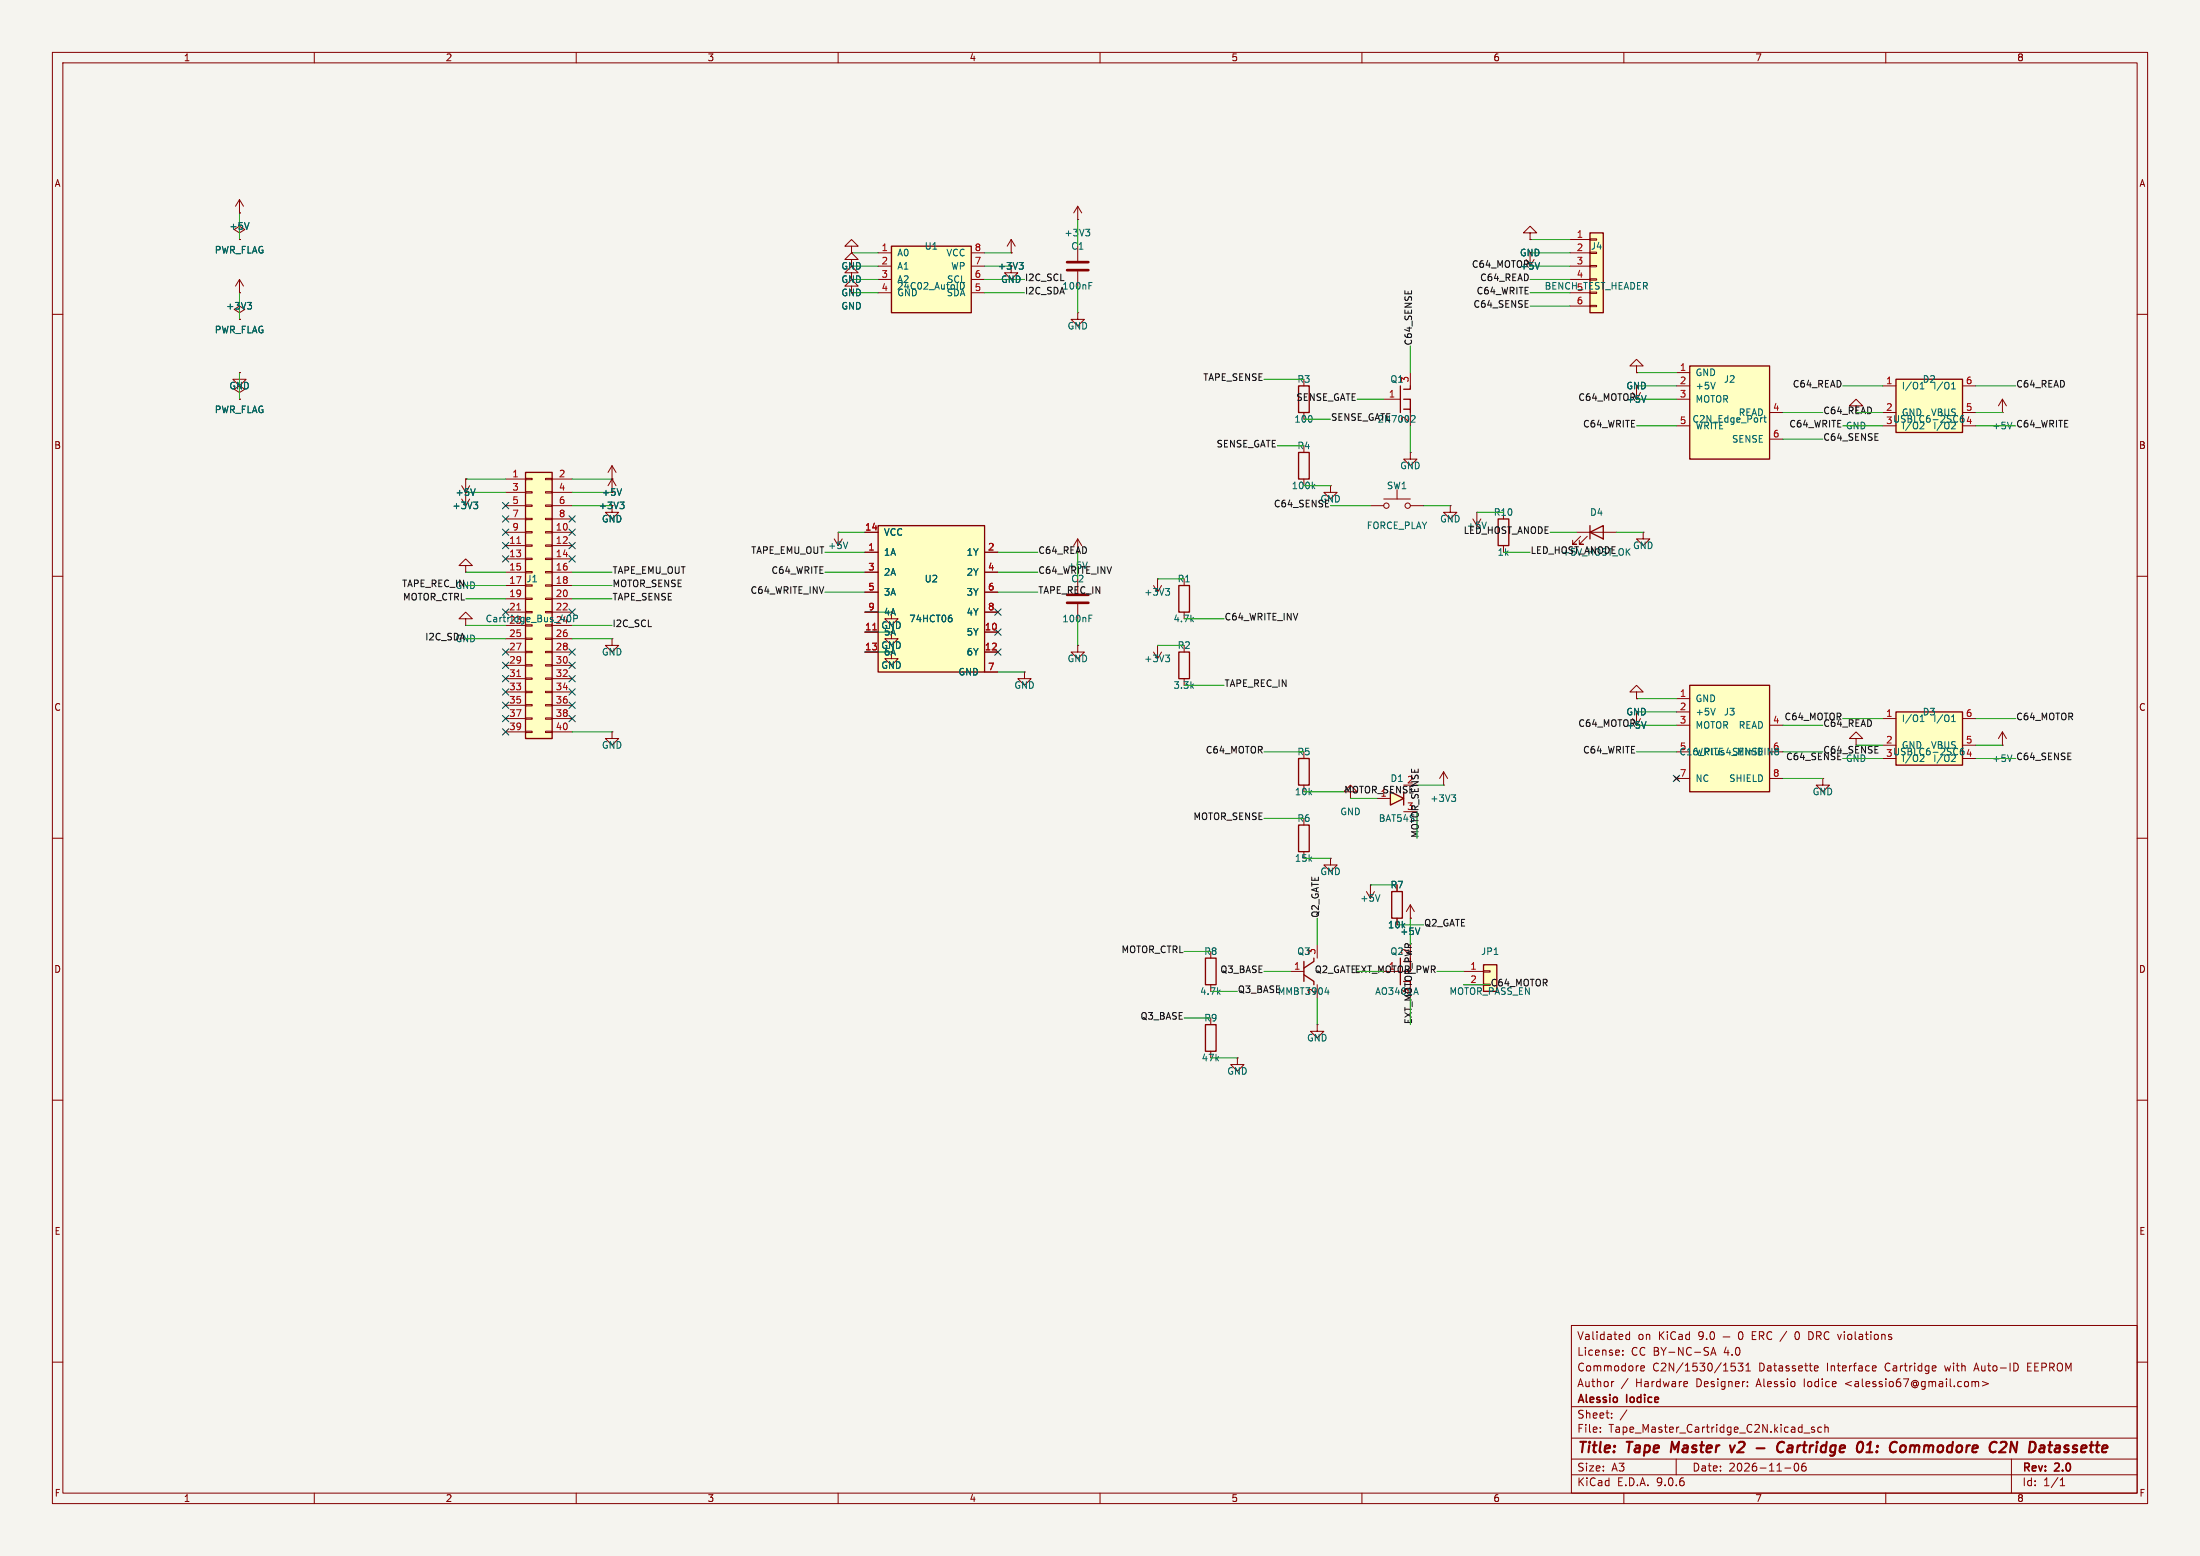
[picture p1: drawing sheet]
<svg xmlns="http://www.w3.org/2000/svg" width="420mm" height="297mm" viewBox="0 0 420 297" stroke-linecap="round" stroke-linejoin="round" font-family="sans-serif">
<path d="M0 0h420v297h-420z" fill="#f5f4ef" stroke="#f5f4ef" stroke-width=".19"/>
<g fill="none" stroke="#840000" stroke-width=".19">
<path d="M10 10h400v277h-400zM12 12h396v273h-396zM60 10v2M110 10v2M160 10v2M210 10v2M260 10v2M310 10v2M360 10v2M10 60h2M248.9 78.7v1.3M408 60h2"/>
<path d="M88.1 95.3l.8 1.2M88.1 92.7l.8 1.3 .8-1.3M88.9 91.4h.1M88.9 91.4v5.1M89.7 95.3l-.8 1.2M276.9 96.5v1.3h1.2l-1.2 1.3-1.3-1.3h1.3M276.9 96.5h.1M281.2 99.1l.7 1.2M281.9 97.8h.1M281.9 97.8v2.5M282.7 99.1l-.8 1.2M10 110h2"/>
<path d="M159.3 102.9l.7 1.2M160 101.6h.1M160 101.6v2.5M160.8 102.9l-.8 1.2M205.7 102.9l-.7 1.2M205.7 102.9l.8 1.2M205.7 102.9v2.5M287 104.1v1.3M408 110h2M195.6 128.3v1.2h1.2l-1.2 1.3-1.3-1.3h1.3M195.6 128.3h.1M220.2 124.5l.8 1.2"/>
<path d="M221 123.2h.1M221 123.2v2.5M221.7 124.5l-.7 1.2M10 160h2M408 160h2M231.1 188v1.2M264.2 185.4h3.1M10 210h2M236.2 201.9v1.3h1.3l-1.3 1.3-1.3-1.3h1.3M236.2 201.9h.1M408 210h2M300 253h108v32h-108z"/>
<path d="M309.8 258.5v.2M309.8 257.8v.1M311.1 254.2v1.5M311.1 254.8l-.4-.1-.3 .3 .1 .6h.6M326.6 258.7l.5-1.5 .5 1.5M326.7 258.3h.7M328.9 255.2h1.3M332 254.3l.2-.1a.8 .8 0 0 1 .6 .7 .8 .8 0 0 1-.6 .8l-.2-.2-.1-.4zM343 254.2a.94 .94 0 0 0 0 1.5M345.3 254.2l.6 .1M345.9 255.6l-.6 .1M10 260h2"/>
<path d="M300 278.5h108M300 274.5h108M300 268.5h108M305.5 273.2v.2M305.5 272.5v.1M307.7 270.5v.2M307.7 269.8v.1M308.1 263.7l-.3 .1M310.6 269.1l-1.3 1.9M310.8 263.1l-1.3 1.9M313.2 261.2l.7-.2v-.2l-.5-.1-.2 .2 .1 .7h.6M320 278.5v3"/>
<path d="M321.9 263.7l.3 .3-.8 .2M322.1 264.6l-.2 .1M331.2 260.2h-.7l-.1 .7 .3-.1h.5l.1 .2-.1 .5-.2 .2-.6-.2M331.8 260.2h.9l-.5 .6 .5 .1v.6l-.3 .2-.6-.2M333.3 261.7h.9M333.3 260.6l.4-.4v1.5M333.6 264.5v.2M333.6 263.8v.1M342.7 279.4a.81 .81 0 0 0 .3 1.4l.2-.2 .2-.4-.2-.8M344.2 279.4a1.17 1.17 0 0 0-.1 1.3h.6l.1-.6-.3-.2h-.4l-.2 .2M344.4 273.5h1.1M346.4 272.5l-.4-.1-.2 .2 .1 .2 .5 .2v.3h-.6"/>
<path d="M346.4 261.5l.2 .2 .4-.1M346.4 260.9l.2-.2h.3l.2 .2v.1l-.7 .2M347.7 272.5l-.4-.1-.3 .3 .2 .6h.5M348.4 272.5l.2-.1 .3 .1 .1 .9M348.4 271.9v1.5M357.7 260.7l.4 .1 .1 .2-.8 .2M358.1 261.6l-.4 .1M369.1 260.7l.4 .1 .1 .2-.7 .2M369.5 261.6l-.4 .1M376.4 263.8l.5-.1 .2 .2M376.4 263.7v1M377.1 263.9l.2-.2 .4 .1v.9"/>
<path d="M377.1 263.9v.8M378.4 263.7l1.2 .4-1.2 .4M384 278.5v6.5M385.2 260.4l.1 .4-.1 .7M387.1 260.9h.5M387.8 260.2h-.7v1.5h.7M408 260h2M60 285v2M110 285v2M160 285v2M210 285v2M260 285v2"/>
<path d="M300 281.5h108M310 285v2M340.7 280.2h1.2M360 285v2M393.3 283.6h.9M393.3 282.5l.4-.4v1.5"/>
</g>
<g fill="none" stroke="#840000" stroke-width=".4">
<path d="M319.2 275.2l-.2 2M330.3 275.9l.3 1.3 .6-1.3M335.3 276.4h1.6M340.6 275.4a.88 .88 0 0 0-1 0 .88 .88 0 0 0-.3 .9 .69 .69 0 0 0 .3 .8 .69 .69 0 0 0 .8-.1M342 275.9l-.6 .1M342 276.4h-.5a.4 .4 0 0 0-.3 .4 .4 .4 0 0 0 .2 .4h.5M356.3 277.2h1.1M356.5 275.8l.6-.6-.2 2M363.5 275.9l.3 .4v.5l-.3 .3M364.7 275.9l-.1 1.3M365 275.9l-.3 .2M383.7 277.2l.3-2 .9 2"/>
<path d="M392.2 276.9l.3 .3 .7-.1M392.4 276h.8M393 276.4h-.4l-.3 .3"/>
</g>
<path d="M247.9 73.7h2v5h-2zM286 99.1h2v5h-2zM230.1 182.9h2.1v5.1h-2.1zM267.3 182.9v5.1" fill="none" stroke="#840000" stroke-width=".25"/>
<path d="M90.4 95.8h.8l-.4 .5M90.7 93.3l-.4 1.3M91 96.3l.2 .3v.3l-.2 .2M283.8 99.6l-.5 1.3M161.8 103.4l-.4 1.3M207.6 107.3l-.5 1.2M222.5 125h.8l-.4 .5M223 125.5l.3 .3v.3l-.3 .2M270.3 188.5l.5 1.3" fill="none" stroke="#006464" stroke-width=".19"/>
<path d="M361.9 135.9h12.7v10.2h-12.7z" fill="#ffffc2"/>
<path d="M267.3 73.7v5M268 76.2h1.2v1.9M268 78.1h1.2v.6M269.2 73.7v.6h-1.2M247.9 86.4h2v5h-2zM225 124.5h2.1v5h-2.1zM361.9 135.9h12.7v10.2h-12.7z" fill="none" stroke="#840000" stroke-width=".25"/>
<g fill="none" stroke="#840000" stroke-width=".19">
<path d="M264.2 76.2h3.1M269.2 71.1v2.6M269.2 78.7v2.6M116.8 96.5v1.3h1.3l-1.3 1.3-1.2-1.3h1.2M116.8 91.4h.1M116.8 91.4l-.7 1.3M116.8 91.4l.8 1.3M116.8 88.9v5.1M116.8 88.9l-.7 1.3M116.8 88.9l.8 1.3M248.9 91.4v1.3M254 92.7v1.3h1.3l-1.3 1.3-1.3-1.3h1.3"/>
<path d="M254 92.7h.1M261.6 96.5h2.6M264.2 95.3h5M266.7 93.5v1.8M269.2 86.4v1.2h1.3l-1.3 1.3-1.2-1.3h1.2M269.2 86.4h.1M269.2 96.5h2.6M116.8 139.7v1.3h1.3l-1.3 1.2-1.2-1.2h1.2M116.8 139.7h.1M116.8 121.9v1.3h1.3l-1.3 1.3-1.2-1.3h1.2M116.8 121.9h.1M226.1 129.5v1.3"/>
<path d="M359.4 137.2h2.5M374.6 137.2h2.6M359.4 142.2h2.5M359.4 144.8h2.5M374.6 142.2h2.6M374.6 144.8h2.6M269.2 175.3h.1M269.2 172.7l-.7 1.3M269.2 172.7l.8 1.3M269.2 172.7v2.6"/>
<circle cx="264.7" cy="96.5" r=".51"/>
<circle cx="268.7" cy="96.5" r=".51"/>
</g>
<g fill="none" stroke="#006464" stroke-width=".19">
<path d="M269.6 79.3l.4 .1 .1 .3-.7 .9h.7M118.4 95.8h.7l-.4 .5M118.7 93.3l-.5 1.3M118.9 96.3l.2 .3v.3l-.2 .2M250.6 92.8l.4 .5M251 92.4l-.5 .5M366.6 137.7h.7M366.9 136.5v1.2M372.6 137.7h.7M372.6 136.8l.3-.3v1.2M367.2 144.6l-.7 .8h.8M373.2 144.6l-.7 .8h.8"/>
<path d="M374.7 143.3l-.4 .1-.1 .1M374.8 142.8l-.3 .1a.86 .86 0 0 0 0 1.2h.2M271.1 177.1l-.5 1.3"/>
</g>
<path d="M283.2 184.2h2.5v5h-2.5z" fill="#ffffc2"/>
<path d="M265.7 170.2h2v5.1h-2zM283.2 184.2h2.5v5h-2.5z" fill="none" stroke="#840000" stroke-width=".25"/>
<path d="M312.4 135.9v2.5l.8-1.2M275.6 149.9h.1M275.6 147.3l-.8 1.3M275.6 147.3l.8 1.3M275.6 147.3v2.6M266.7 175.3v1.2M279.4 185.4h3.8M279.4 188h3.8M283.2 185.3h1.3v.2h-1.3zM283.2 187.8h1.3v.3h-1.3z" fill="none" stroke="#840000" stroke-width=".19"/>
<path d="M314.2 137.7l-.4 1.3M277.1 151.7h.8l-.4 .5M277.6 152.2l.3 .2v.3l-.3 .3" fill="none" stroke="#006464" stroke-width=".19"/>
<path d="M100.3 90.2h5.1v50.8h-5.1z" fill="#ffffc2"/>
<path d="M100.3 90.2h5.1v50.8h-5.1z" fill="none" stroke="#840000" stroke-width=".25"/>
<g fill="none" stroke="#840000" stroke-width=".19">
<path d="M45.7 38.1l-.7 1.3M45.7 38.1l.8 1.3M45.7 38.1v2.5M45.7 40.6h.1M45.7 71.1v1.3h1.3l-1.3 1.3-1.3-1.3h1.3M45.7 71.1h.1M96.5 91.4h3.8M96.5 94h3.8M96.5 96.5h3.8M96.5 99.1h3.8M100.3 91.3h1.3v.3h-1.3zM100.3 93.9h1.3v.2h-1.3z"/>
<path d="M100.3 96.4h1.3v.2h-1.3zM100.3 98.9h1.3v.3h-1.3zM104.1 91.3h1.3v.3h-1.3zM104.1 93.9h1.3v.2h-1.3zM104.1 96.4h1.3v.2h-1.3zM104.1 98.9h1.3v.3h-1.3zM105.4 91.4h3.8M105.4 94h3.8M105.4 96.5h3.8M105.4 99.1h3.8M96.5 101.6h3.8M96.5 104.1h3.8"/>
<path d="M96.5 106.7h3.8M96.5 109.2h3.8M96.5 111.8h3.8M96.5 114.3h3.8M96.5 116.8h3.8M96.5 119.4h3.8M100.3 101.5h1.3v.2h-1.3zM100.3 104h1.3v.3h-1.3zM100.3 106.6h1.3v.2h-1.3zM100.3 109.1h1.3v.2h-1.3zM100.3 114.2h1.3v.2h-1.3zM100.3 116.7h1.3v.3h-1.3z"/>
<path d="M104.1 101.5h1.3v.2h-1.3zM104.1 104h1.3v.3h-1.3zM104.1 106.6h1.3v.2h-1.3zM104.1 109.1h1.3v.2h-1.3zM104.1 111.6h1.3v.3h-1.3zM104.1 114.2h1.3v.2h-1.3zM104.1 116.7h1.3v.3h-1.3zM105.4 101.6h3.8M105.4 104.1h3.8M105.4 106.7h3.8M105.4 109.2h3.8M105.4 111.8h3.8"/>
<path d="M105.4 114.3h3.8M105.4 116.8h3.8M105.4 119.4h3.8M96.5 121.9h3.8M96.5 124.5h3.8M96.5 127h3.8M96.5 129.5h3.8M96.5 132.1h3.8M96.5 134.6h3.8M96.5 137.2h3.8M96.5 139.7h3.8M100.3 121.8h1.3v.2h-1.3z"/>
<path d="M100.3 124.3h1.3v.3h-1.3zM100.3 126.9h1.3v.2h-1.3zM100.3 129.4h1.3v.3h-1.3zM100.3 132h1.3v.2h-1.3zM100.3 134.5h1.3v.2h-1.3zM100.3 137h1.3v.3h-1.3zM100.3 139.6h1.3v.2h-1.3zM104.1 121.8h1.3v.2h-1.3zM104.1 124.3h1.3v.3h-1.3zM104.1 126.9h1.3v.2h-1.3zM104.1 129.4h1.3v.3h-1.3zM104.1 132h1.3v.2h-1.3z"/>
<path d="M104.1 134.5h1.3v.2h-1.3zM104.1 137h1.3v.3h-1.3zM104.1 139.6h1.3v.2h-1.3zM105.4 121.9h3.8M105.4 124.5h3.8M105.4 127h3.8M105.4 129.5h3.8M105.4 132.1h3.8M105.4 134.6h3.8M105.4 137.2h3.8M105.4 139.7h3.8M312.4 132.1h1.3l-1.3-1.3-1.3 1.3h1.3v1.3"/>
<path d="M312.4 133.4h.1"/>
</g>
<path d="M98.7 103.7h.7M98.7 116.4h.7M98.7 129.1h.7" fill="none" stroke="#a90000" stroke-width=".19"/>
<path d="M47.5 42.5l-.4 1.3M108.6 117.4a.68 .68 0 0 1 .4 .7 .68 .68 0 0 1-.4 .6M109.5 118.1l.6-.1 .1-.2v-.3l-.7-.1v1.3" fill="none" stroke="#006464" stroke-width=".19"/>
<path d="M322.6 130.8h15.2v20.3h-15.2z" fill="#ffffc2"/>
<path d="M322.6 130.8h15.2v20.3h-15.2z" fill="none" stroke="#840000" stroke-width=".25"/>
<path d="M320 133.4h2.6M320 135.9h2.6M320 138.4h2.6M337.8 138.4h2.6M319.7 148.2l.7 .8M320 148.6h2.6M320.4 148.2l-.7 .8M337.8 148.6h2.6M337.8 143.5h2.6" fill="none" stroke="#840000" stroke-width=".19"/>
<path d="M327.4 135.2l-.4 1.3M337.5 142.8l.8 1.3v-1.3M338.8 143.8l.3 .3 .3-.1 .1-.2" fill="none" stroke="#006464" stroke-width=".19"/>
<path d="M170.2 47h15.2v12.7h-15.2z" fill="#ffffc2"/>
<path d="M170.2 47h15.2v12.7h-15.2z" fill="none" stroke="#840000" stroke-width=".25"/>
<g fill="none" stroke="#840000" stroke-width=".19">
<path d="M45.7 59.7l1-.6-1-.7-1 .7 1 .6v1.3M167.6 48.3h2.6M167.6 50.8h2.6M167.6 53.3h2.6M167.6 55.9h2.6M185.4 48.3h2.6M185.4 50.8h2.6M185.4 53.3h2.6M185.4 55.9h2.6M45.7 74.9l1-.6-1-.6-1 .6 1 .6v1.3M45.7 76.2h.1M45.7 61h.1"/>
<path d="M260.9 170.2l.7 1.3M261.6 168.9h.1M261.6 168.9v2.6M262.4 170.2l-.8 1.3"/>
</g>
<path d="M183.4 53.9v1.3M184.1 54.6l-.1 .3M263.4 170.8l-.4 1.2" fill="none" stroke="#006464" stroke-width=".19"/>
<path d="M322.6 69.9h15.2v17.7h-15.2z" fill="#ffffc2"/>
<path d="M322.6 69.9h15.2v17.7h-15.2zM303.5 101.6l2.6-1.3v2.6zM303.5 100.3v2.6M247.9 144.8h2v5.1h-2z" fill="none" stroke="#840000" stroke-width=".25"/>
<g fill="none" stroke="#840000" stroke-width=".19">
<path d="M45.7 55.9h.1M45.7 44.5l1-.7-1-.6-1 .6 1 .7v1.2M45.7 45.7h.1M45.7 53.3l-.7 1.3M45.7 53.3l.8 1.3M45.7 53.3v2.6M162.6 54.6h1.2l-1.2-1.3-1.3 1.3h1.3v1.3M320 71.1h2.6M320 73.7h2.6M320 76.2h2.6M337.8 78.7h2.6M354.3 77.5h1.3l-1.3-1.3-1.2 1.3h1.2v1.2"/>
<path d="M320 81.3h2.6M337.8 83.8h2.6M88.9 118.1h1.3l-1.3-1.3-1.3 1.3h1.3v1.3M88.9 119.4h.1M88.9 108h1.3l-1.3-1.3-1.3 1.3h1.3v1.2M88.9 109.2h.1M301 101.6h7.6M301.8 102.4l-1.6 1.5h.8h-.8v-.8M303 102.4l-1.5 1.5h.8h-.8v-.8M313.7 101.6v1.3h1.3l-1.3 1.2-1.3-1.2h1.3M313.7 101.6h.1M382.3 139.7l-.8 1.3"/>
<path d="M382.3 139.7l.7 1.3M382.3 139.7v2.5M248.9 149.9v1.2M382.3 142.2h.1M254 163.8v1.3h1.3l-1.3 1.3-1.3-1.3h1.3M254 163.8h.1"/>
</g>
<path d="M47.2 57.7h.8l-.4 .5M47.8 58.2l.2 .3v.3l-.2 .2M327.4 73l-.4 1.2M336.9 79.3v1.1l.3 .2M384.1 144.1l-.4 1.3" fill="none" stroke="#006464" stroke-width=".19"/>
<path d="M265.4 151.1l2.6 1.3-2.6 1.3z" fill="#ffffc2"/>
<path d="M265.4 151.1l2.6 1.3-2.6 1.3zM268 151.1v2.6" fill="none" stroke="#840000" stroke-width=".25"/>
<path d="M162.6 49.5h1.2l-1.2-1.2-1.3 1.2h1.3v1.3M162.6 47h1.2l-1.2-1.3-1.3 1.3h1.3v1.3M162.6 48.3h.1M162.6 52.1h1.2l-1.2-1.3-1.3 1.3h1.3v1.2M268 154.9h2.5M348 148.6v1.3h1.2l-1.2 1.2-1.3-1.2h1.3M348 148.6h.1" fill="none" stroke="#840000" stroke-width=".19"/>
<path d="M361.9 72.4h12.7v10.2h-12.7z" fill="#ffffc2"/>
<path d="M361.9 72.4h12.7v10.2h-12.7zM247.9 157.5h2v5.1h-2z" fill="none" stroke="#840000" stroke-width=".25"/>
<g fill="none" stroke="#840000" stroke-width=".19">
<path d="M205.7 39.4l-.7 1.2M205.7 39.4l.8 1.2M205.7 39.4v2.5M193 50.8v1.3h1.3l-1.3 1.2-1.2-1.2h1.2M193 48.3h.1M193 45.7l-.7 1.3M193 45.7l.8 1.3M193 45.7v2.6M205.7 59.7v1.3h1.3l-1.3 1.2-1.2-1.2h1.2M205.7 59.7h.1M205.7 41.9h.1M205.7 47v2.8"/>
<path d="M205.7 51.8v2.8M312.4 69.9h1.3l-1.3-1.3-1.3 1.3h1.3v1.2M312.4 71.1h.1M312.4 73.7v2.5l.8-1.3M359.4 73.7h2.5M359.4 78.7h2.5M374.6 73.7h2.6M374.6 78.7h2.6M382.3 78.7h.1M382.3 76.2l-.8 1.3M382.3 76.2l.7 1.3M382.3 76.2v2.5"/>
<path d="M359.4 81.3h2.5M374.6 81.3h2.6M248.9 162.6v1.2"/>
</g>
<g fill="none" stroke="#006464" stroke-width=".19">
<path d="M194.6 50.1h.7l-.4 .5M195.1 50.6l.2 .2v.3l-.2 .3M207.3 43.8h.7l-.4 .4M207.8 44.2l.2 .3v.3l-.2 .2M207.9 54.5h.4M207.9 53.9h.6M314.2 75.5l-.4 1.3M366.6 74.2h.7M366.9 73v1.2M372.6 74.2h.7M372.6 73.3l.3-.3v1.2M374.7 79.8l-.4 .1-.1 .1"/>
<path d="M374.8 79.3l-.3 .1a.86 .86 0 0 0 0 1.2h.2M367.2 81.1l-.7 .8h.8M373.2 81.1l-.7 .8h.8M384.1 80.6l-.4 1.3"/>
</g>
<path d="M203.7 50h4.1M203.7 51.6h4.1" fill="none" stroke="#840000" stroke-width=".51"/>
<path d="M167.6 100.3h20.4v28h-20.4z" fill="#ffffc2"/>
<path d="M167.6 100.3h20.4v28h-20.4z" fill="none" stroke="#840000" stroke-width=".25"/>
<g fill="none" stroke="#840000" stroke-width=".19">
<path d="M292.1 44.5h1.3l-1.3-1.3-1.3 1.3h1.3v1.2M292.1 45.7h.1M292.1 48.3v2.5l.8-1.3M165.1 101.6h2.5M165.1 105.4h2.5M165.1 109.2h2.5M165.1 113h2.5M165.1 116.8h2.5M170.2 116.8v1.3h1.2l-1.2 1.3-1.3-1.3h1.3M188 105.4h2.5M188 109.2h2.5M188 113h2.5"/>
<path d="M188 116.8h2.5M165.1 120.7h2.5M165.1 124.5h2.5M170.2 124.5v1.2h1.2l-1.2 1.3-1.3-1.3h1.3M170.2 120.7v1.2h1.2l-1.2 1.3-1.3-1.3h1.3M188 120.7h2.5M188 124.5h2.5M188 128.3h2.5"/>
</g>
<path d="M166.6 120.2h.7" fill="none" stroke="#a90000" stroke-width=".19"/>
<path d="M293.9 50.1l-.4 1.3M181.4 117.4h.2M181.5 117.9l.3 .2v.3l-.3 .3" fill="none" stroke="#006464" stroke-width=".19"/>
<path d="M303.5 44.5h2.6v15.2h-2.6z" fill="#ffffc2"/>
<path d="M303.5 44.5h2.6v15.2h-2.6zM225 111.8h2.1v5h-2.1zM230.1 195.6h2.1v5.1h-2.1zM248.9 186.1l1.9 1.2v.7M248.9 183.5v3.8M250.8 182.9v.6l-1.9 1.3" fill="none" stroke="#840000" stroke-width=".25"/>
<g fill="none" stroke="#840000" stroke-width=".19">
<path d="M45.7 45.7h.1M45.7 40.6h.1M45.7 55.9h.1M162.6 48.3h.1M193 48.3h.1M292.1 45.7h.1M299.7 45.7h3.8M299.7 48.3h3.8M299.7 50.8h3.8M299.7 53.3h3.8M299.7 55.9h3.8M299.7 58.4h3.8"/>
<path d="M303.5 45.6h1.3v.2h-1.3zM303.5 50.7h1.3v.2h-1.3zM303.5 53.2h1.3v.3h-1.3zM303.5 58.3h1.3v.2h-1.3zM45.7 61h.1M45.7 76.2h.1M45.7 71.1h.1M312.4 71.1h.1M88.9 91.4h.1M116.8 91.4h.1M165.1 101.6h2.5M165.1 105.4h2.5"/>
<path d="M165.1 109.2h2.5M165.1 113h2.5M165.1 116.8h2.5M188 105.4h2.5M188 109.2h2.5M188 113h2.5M188 116.8h2.5M205.7 110.5v2.8M205.7 115.3v2.8M220.2 111.8l.8 1.2M221 110.5h.1M221 110.5v2.5"/>
<path d="M221.7 111.8l-.7 1.2M226.1 116.8v1.3M165.1 120.7h2.5M165.1 124.5h2.5M188 120.7h2.5M188 124.5h2.5M188 128.3h2.5M205.7 123.2v1.3h1.3l-1.3 1.2-1.2-1.2h1.2M205.7 123.2h.1M312.4 133.4h.1M354.3 141h1.3l-1.3-1.3-1.2 1.3h1.2v1.2M266.7 175.3v1.2"/>
<path d="M269.2 175.3h.1M246.4 185.4h2.5M251.5 195.6v1.3h1.2l-1.2 1.2-1.3-1.2h1.3M251.5 195.6h.1M251.5 180.3v2.6M231.1 200.7v1.2"/>
</g>
<g fill="none" stroke="#006464" stroke-width=".19">
<path d="M47.2 57.7h.8l-.4 .5M47.5 42.5l-.4 1.3M47.8 58.2l.2 .3v.3l-.2 .2M194.6 50.1h.7l-.4 .5M195.1 50.6l.2 .2v.3l-.2 .3M293.9 50.1l-.4 1.3M314.2 75.5l-.4 1.3M90.4 95.8h.8l-.4 .5M90.7 93.3l-.4 1.3M91 96.3l.2 .3v.3l-.2 .2M118.4 95.8h.7l-.4 .5M118.7 93.3l-.5 1.3"/>
<path d="M118.9 96.3l.2 .3v.3l-.2 .2M181.4 117.4h.2M181.5 117.9l.3 .2v.3l-.3 .3M207.9 118h.4M207.9 117.4h.6M222.5 112.3h.8l-.4 .5M223 112.8l.3 .3v.3l-.3 .2M314.2 137.7l-.4 1.3M271.1 177.1l-.5 1.3M252.9 189.4h.8M253.5 189v.8"/>
</g>
<path d="M203.7 113.5h4.1M203.7 115.1h4.1" fill="none" stroke="#840000" stroke-width=".51"/>
<g fill="none" stroke="#009600" stroke-width=".19">
<path d="M45.7 40.6v5.1M45.7 55.9v5.1M162.6 50.8h5M162.6 48.3h5M162.6 55.9h5M162.6 53.3h5M188 50.8h5M188 48.3h5M188 55.9h7.6M188 53.3h7.6M205.7 41.9v5.1M205.7 54.6v5.1"/>
<path d="M292.1 50.8h7.6M292.1 48.3h7.6M292.1 45.7h7.6M292.1 55.9h7.6M292.1 53.3h7.6M292.1 58.4h7.6M45.7 71.1v5.1M241.3 72.4h7.6M259.1 76.2h5.1M269.2 66v5.1M312.4 76.2h7.6M312.4 73.7h7.6"/>
<path d="M312.4 71.1h7.6M340.4 78.7h7.6M351.8 73.7h7.6M354.3 78.7h5.1M377.2 78.7h5.1M377.2 73.7h7.6M88.9 91.4h7.6M88.9 94h7.6M109.2 96.5h7.6M109.2 91.4h7.6M109.2 94h7.6M243.8 85.1h5.1"/>
<path d="M248.9 92.7h5.1M248.9 80h5.1M254 96.5h7.6M269.2 81.3v5.1M271.8 96.5h5.1M281.9 97.8h5.1M312.4 81.3h7.6M340.4 83.8h7.6M351.8 81.3h7.6M377.2 81.3h7.6M88.9 119.4h7.6M88.9 109.2h7.6"/>
<path d="M88.9 111.8h7.6M88.9 114.3h7.6M109.2 119.4h7.6M109.2 109.2h7.6M109.2 111.8h7.6M109.2 114.3h7.6M157.5 105.4h7.6M157.5 109.2h7.6M157.5 113h7.6M160 101.6h5.1M165.1 116.8h5.1M190.5 105.4h7.6"/>
<path d="M190.5 109.2h7.6M190.5 113h7.6M205.7 105.4v5.1M205.7 118.1v5.1M221 110.5h5.1M226.1 118.1h7.6M287 105.4h5.1M295.9 101.6h5.1M308.6 101.6h5.1M88.9 121.9h7.6M109.2 121.9h7.6M109.2 139.7h7.6"/>
<path d="M165.1 120.7h5.1M165.1 124.5h5.1M190.5 128.3h5.1M221 123.2h5.1M226.1 130.8h7.6M312.4 133.4h7.6M312.4 135.9h7.6M312.4 138.4h7.6M340.4 138.4h7.6M351.8 137.2h7.6M377.2 137.2h7.6M241.3 156.2h7.6"/>
<path d="M241.3 143.5h7.6M248.9 151.1h7.6M257.8 152.4h5.1M270.5 154.9v5.1M270.5 149.9h5.1M312.4 143.5h7.6M340.4 148.6h7.6M340.4 143.5h7.6M351.8 144.8h7.6M354.3 142.2h5.1M377.2 144.8h7.6M377.2 142.2h5.1"/>
<path d="M248.9 163.8h5.1M251.5 175.3v5M261.6 168.9h5.1M266.7 176.5h5.1M269.2 175.3v5M226.1 181.6h5M226.1 194.3h5M231.1 189.2h5.1M241.3 185.4h5.1M251.5 190.5v5.1M259.1 185.4h5.1M269.2 190.5v5.1"/>
<path d="M274.3 185.4h5.1M279.4 188h5.1M231.1 201.9h5.1"/>
</g>
<g fill="none" stroke="#000084" stroke-width=".19">
<path d="M95.9 95.9l1.2 1.2M95.9 98.5l1.2 1.2M97.1 95.9l-1.2 1.2M97.1 98.5l-1.2 1.2M108.6 98.5l1.2 1.2M109.8 98.5l-1.2 1.2M95.9 101l1.2 1.2M95.9 103.5l1.2 1.2M95.9 106.1l1.2 1.2M95.9 116.2l1.2 1.2M97.1 101l-1.2 1.2M97.1 103.5l-1.2 1.2"/>
<path d="M97.1 106.1l-1.2 1.2M97.1 116.2l-1.2 1.2M108.6 103.5l1.2 1.2M108.6 116.2l1.2 1.2M108.6 101l1.2 1.2M108.6 106.1l1.2 1.2M109.8 116.2l-1.2 1.2M109.8 103.5l-1.2 1.2M109.8 101l-1.2 1.2M109.8 106.1l-1.2 1.2M189.9 116.2l1.2 1.2M191.1 116.2l-1.2 1.2"/>
<path d="M95.9 123.9l1.2 1.2M95.9 126.4l1.2 1.2M95.9 128.9l1.2 1.2M95.9 131.5l1.2 1.2M95.9 134l1.2 1.2M95.9 136.6l1.2 1.2M95.9 139.1l1.2 1.2M97.1 123.9l-1.2 1.2M97.1 126.4l-1.2 1.2M97.1 128.9l-1.2 1.2M97.1 131.5l-1.2 1.2M97.1 134l-1.2 1.2"/>
<path d="M97.1 136.6l-1.2 1.2M97.1 139.1l-1.2 1.2M108.6 136.6l1.2 1.2M108.6 123.9l1.2 1.2M108.6 128.9l1.2 1.2M108.6 131.5l1.2 1.2M108.6 134l1.2 1.2M108.6 126.4l1.2 1.2M109.8 123.9l-1.2 1.2M109.8 126.4l-1.2 1.2M109.8 128.9l-1.2 1.2M109.8 131.5l-1.2 1.2"/>
<path d="M109.8 134l-1.2 1.2M109.8 136.6l-1.2 1.2M189.9 123.9l1.2 1.2M189.9 120l1.2 1.3M191.1 123.9l-1.2 1.2M191.1 120l-1.2 1.3M319.4 148l1.2 1.2M320.6 148l-1.2 1.2"/>
</g>
<path d="M166.6 120.2h.7" fill="none" stroke="#a90000" stroke-width=".19"/>
<g font-size="2.8" fill="#840000">
<text x="301" y="277.9">Title:</text>
<text x="310.6" y="277.9">Tape</text>
<text x="319.8" y="277.9">Master</text>
<text x="332" y="277.9">v2</text>
<text x="342.5" y="277.9">Cartridge</text>
<text x="358.6" y="277.9">01:</text>
<text x="365.6" y="277.9">Commodore</text>
<text x="385.5" y="277.9">C2N</text>
<text x="393.8" y="277.9">Datassette</text>
</g>
<g font-size="2.1" fill="#840000">
<text x="301" y="256">Validated</text>
<text x="312.6" y="256">on</text>
<text x="316.7" y="256">KiCad</text>
<text x="324.4" y="256">9.0</text>
<text x="335" y="256">ERC /</text>
<text x="343.5" y="256">0</text>
<text x="346.3" y="256">DRC violations</text>
<text x="301" y="262">Commodore</text>
<text x="301" y="259">License:</text>
<text x="311.4" y="259">CC BY-NC-SA</text>
<text x="315.4" y="262">C2N/1530/1531</text>
<text x="329.2" y="259">4.0</text>
<text x="335.8" y="262">Datassette</text>
<text x="348.9" y="262">Interface</text>
<text x="360.1" y="262">Cartridge</text>
<text x="371.7" y="262">with</text>
<text x="377.5" y="262">Auto-ID</text>
<text x="387.7" y="262">EEPROM</text>
<text x="301" y="268.2">Alessio</text>
<text x="301" y="265">Author</text>
<text x="310.6" y="268.2">Iodice</text>
<text x="312.3" y="265">Hardware</text>
<text x="324" y="265">Designer:</text>
<text x="335.6" y="265">Alessio</text>
<text x="344.8" y="265">Iodice</text>
<text x="352.8" y="265">&lt;alessio67@gmail.com&gt;</text>
<text x="301" y="273.7">File:</text>
<text x="301" y="271">Sheet:</text>
<text x="307.1" y="273.7">Tape_Master_Cartridge_C2N.kicad_sch</text>
<text x="301" y="281.1">Size:</text>
<text x="307.6" y="281.1">A3</text>
<text x="323" y="281.1">Date:</text>
<text x="330" y="281.1">2026-11-06</text>
<text x="386" y="281.3">Rev:</text>
<text x="392.4" y="281.3">2.0</text>
<text x="301" y="283.9">KiCad</text>
<text x="308.7" y="283.9">E.D.A.</text>
<text x="316.3" y="283.9">9.0.6</text>
<text x="386" y="283.9">Id:</text>
<text x="390.1" y="283.9">1/1</text>
</g>
<g font-size="1.8" fill="#840000">
<text x="35" y="11.9">1</text>
<text x="85" y="11.9">2</text>
<text x="135" y="11.9">3</text>
<text x="185" y="11.9">4</text>
<text x="235" y="11.9">5</text>
<text x="285" y="11.9">6</text>
<text x="335" y="11.9">7</text>
<text x="385" y="11.9">8</text>
<text x="10.3" y="35.9">A</text>
<text x="408.3" y="35.9">A</text>
<text x="160.5" y="51.7">GND</text>
<text x="190.4" y="51.7">+3V3</text>
<text x="290.1" y="49.1">GND</text>
<text x="160.5" y="56.7">GND</text>
<text x="310.4" y="74.5">GND</text>
<text x="10.3" y="85.9">B</text>
<text x="408.2" y="85.9">B</text>
<text x="86.9" y="94.8">+5V</text>
<text x="114.8" y="94.8">+5V</text>
<text x="114.2" y="97.4">+3V3</text>
<text x="10.3" y="135.9">C</text>
<text x="408.2" y="135.9">C</text>
<text x="265.4" y="169.8">R7</text>
<text x="10.3" y="185.9">D</text>
<text x="408.2" y="185.9">D</text>
<text x="10.3" y="235.9">E</text>
<text x="408.3" y="235.9">E</text>
<text x="10.3" y="285.9">F</text>
<text x="35" y="286.9">1</text>
<text x="85" y="286.9">2</text>
<text x="135" y="286.9">3</text>
<text x="185" y="286.9">4</text>
<text x="235" y="286.9">5</text>
<text x="285" y="286.9">6</text>
<text x="335" y="286.9">7</text>
<text x="385" y="286.9">8</text>
<text x="408.3" y="285.9">F</text>
</g>
<g font-size="1.8" fill="#006464">
<text x="43.7" y="44">+5V</text>
<text x="176.4" y="47.9">U1</text>
<text x="203.1" y="45.3">+3V3</text>
<text x="204.4" y="47.9">C1</text>
<text x="303.6" y="47.9">J4</text>
<text x="40.9" y="48.6">PWR_FLAG</text>
<text x="171.2" y="49.1">A0</text>
<text x="171.2" y="51.7">A1</text>
<text x="180.6" y="49.1">VCC</text>
<text x="181.5" y="51.7">WP</text>
<text x="290.1" y="51.7">+5V</text>
<text x="43.1" y="59.3">+3V3</text>
<text x="160.5" y="59.3">GND</text>
<text x="160.5" y="54.2">GND</text>
<text x="171.2" y="55.5">24C02_AutoID</text>
<text x="171.2" y="54.2">A2</text>
<text x="171.2" y="56.7">GND</text>
<text x="180.6" y="56.7">SDA</text>
<text x="180.7" y="54.2">SCL</text>
<text x="191" y="54.2">GND</text>
<text x="294.8" y="55.5">BENCH_TEST_HEADER</text>
<text x="300.9" y="55.6">5</text>
<text x="40.9" y="63.8">PWR_FLAG</text>
<text x="203.7" y="63.1">GND</text>
<text x="323.6" y="72">GND</text>
<text x="43.7" y="74.5">GND</text>
<text x="247.6" y="73.3">R3</text>
<text x="265.3" y="73.3">Q1</text>
<text x="269" y="73.1" transform="rotate(-90 269 73.1)">3</text>
<text x="310.4" y="77.1">+5V</text>
<text x="323.6" y="74.5">+5V</text>
<text x="323.6" y="77.1">MOTOR</text>
<text x="329" y="73.3">J2</text>
<text x="363" y="74.5">I/O1</text>
<text x="367" y="73.3">D2</text>
<text x="369" y="74.5">I/O1</text>
<text x="40.9" y="79.1">PWR_FLAG</text>
<text x="247" y="80.9">100</text>
<text x="269" y="80.7" transform="rotate(-90 269 80.7)">2</text>
<text x="323" y="80.9">C2N_Edge_Port</text>
<text x="323.6" y="82.1">WRITE</text>
<text x="331.8" y="79.6">READ</text>
<text x="360" y="81">3 USBLC6-2SC6</text>
<text x="363" y="79.6">GND</text>
<text x="363" y="82.1">I/O2</text>
<text x="368.5" y="79.6">VBUS</text>
<text x="369" y="82.1">I/O2</text>
<text x="375.2" y="81">4</text>
<text x="380.2" y="82.1">+5V</text>
<text x="247.6" y="86">R4</text>
<text x="267.2" y="89.8">GND</text>
<text x="330.6" y="84.7">SENSE</text>
<text x="246.5" y="93.6">100k</text>
<text x="264.7" y="93.6">SW1</text>
<text x="86.3" y="97.4">+3V3</text>
<text x="114.8" y="99.9">GND</text>
<text x="260.8" y="101.2">FORCE_PLAY</text>
<text x="274.8" y="99.9">GND</text>
<text x="285.1" y="98.7">R10</text>
<text x="303.5" y="98.7">D4</text>
<text x="158" y="105">+5V</text>
<text x="168.7" y="102.5">VCC</text>
<text x="168.7" y="106.3">1A</text>
<text x="184.4" y="106.3">1Y</text>
<text x="285.8" y="106.3">1k</text>
<text x="311.7" y="105">GND</text>
<text x="100.4" y="111.4">J1</text>
<text x="168.7" y="110.1">2A</text>
<text x="168.7" y="113.9">3A</text>
<text x="176.4" y="111.4">U2</text>
<text x="184.4" y="110.1">2Y</text>
<text x="184.4" y="113.9">3Y</text>
<text x="218.3" y="113.9">+3V3</text>
<text x="224.7" y="111.4">R1</text>
<text x="92.6" y="119">Cartridge_Bus_40P</text>
<text x="97.1" y="119.1">23</text>
<text x="106" y="119.1">24</text>
<text x="168.7" y="117.7">4A</text>
<text x="173.5" y="119">74HCT06</text>
<text x="184.4" y="117.7">4Y</text>
<text x="202.7" y="119">100nF</text>
<text x="223.9" y="119">4.7k</text>
<text x="114.8" y="125.3">GND</text>
<text x="168.1" y="120.2">GND</text>
<text x="168.1" y="124.1">GND</text>
<text x="168.7" y="121.5">5A</text>
<text x="168.7" y="125.3">6A</text>
<text x="184.4" y="121.5">5Y</text>
<text x="184.4" y="125.3">6Y</text>
<text x="224.7" y="124.1">R2</text>
<text x="168.1" y="127.9">GND</text>
<text x="182.9" y="129.1">GND</text>
<text x="193.5" y="131.7">GND</text>
<text x="203.7" y="126.6">GND</text>
<text x="218.3" y="126.6">+3V3</text>
<text x="223.9" y="131.7">3.3k</text>
<text x="310.4" y="136.8">GND</text>
<text x="323.6" y="134.2">GND</text>
<text x="323.6" y="136.8">+5V</text>
<text x="329" y="136.8">J3</text>
<text x="367" y="136.8">D3</text>
<text x="114.8" y="143.1">GND</text>
<text x="310.4" y="139.3">+5V</text>
<text x="320.6" y="143.3">5</text>
<text x="323.6" y="139.3">MOTOR</text>
<text x="331.8" y="139.3">READ</text>
<text x="338.4" y="143.3">6</text>
<text x="363" y="138">I/O1</text>
<text x="363" y="143.1">GND</text>
<text x="368.5" y="143.1">VBUS</text>
<text x="369" y="138">I/O1</text>
<text x="247.6" y="144.4">R5</text>
<text x="265.4" y="149.5">D1</text>
<text x="320.5" y="144.4">C16_Plus4_MiniDIN8</text>
<text x="323.6" y="144.4">WRITE</text>
<text x="323.6" y="149.5">NC</text>
<text x="330" y="149.5">SHIELD</text>
<text x="330.6" y="144.4">SENSE</text>
<text x="360" y="144.5">3 USBLC6-2SC6</text>
<text x="363" y="145.6">I/O2</text>
<text x="369" y="145.6">I/O2</text>
<text x="375.2" y="144.5">4</text>
<text x="380.2" y="145.6">+5V</text>
<text x="247.1" y="152">10k</text>
<text x="255.8" y="155.8">GND</text>
<text x="272.9" y="153.3">+3V3</text>
<text x="345.9" y="152">GND</text>
<text x="247.6" y="157.1">R6</text>
<text x="247.1" y="164.7">15k</text>
<text x="252" y="167.2">GND</text>
<text x="259.6" y="172.3">+5V</text>
<text x="264.9" y="177.4">10k</text>
<text x="267.2" y="178.7">+5V</text>
<text x="229.8" y="182.5">R8</text>
<text x="247.5" y="182.5">Q3</text>
<text x="251.2" y="182.3" transform="rotate(-90 251.2 182.3)">3</text>
<text x="265.3" y="182.5">Q2</text>
<text x="282.7" y="182.5">JP1</text>
<text x="229" y="190.1">4.7k</text>
<text x="251.2" y="189.9" transform="rotate(-90 251.2 189.9)">2</text>
<text x="262.4" y="190.1">AO3401A</text>
<text x="276.6" y="190.1">MOTOR_PASS_EN</text>
<text x="229.8" y="195.2">R9</text>
<text x="229.3" y="202.8">47k</text>
<text x="249.4" y="199">GND</text>
<text x="234.2" y="205.3">GND</text>
</g>
<g font-size="1.8" fill="#a90000">
<text x="300.9" y="45.5">1</text>
<text x="168.2" y="48">1</text>
<text x="168.2" y="50.5">2</text>
<text x="168.2" y="53.1">3</text>
<text x="186" y="48">8</text>
<text x="186" y="50.5">7</text>
<text x="186" y="53.1">6</text>
<text x="300.9" y="48">2</text>
<text x="300.9" y="50.5">3</text>
<text x="300.9" y="53.1">4</text>
<text x="168.2" y="55.6">4</text>
<text x="186" y="55.6">5</text>
<text x="300.9" y="58.2">6</text>
<text x="320.6" y="70.9">1</text>
<text x="265" y="75.9">1</text>
<text x="320.6" y="73.4">2</text>
<text x="320.6" y="75.9">3</text>
<text x="360" y="73.4">1</text>
<text x="375.2" y="73.4">6</text>
<text x="320.6" y="81">5</text>
<text x="338.4" y="78.5">4</text>
<text x="338.4" y="83.6">6</text>
<text x="360" y="78.5">2</text>
<text x="375.2" y="78.5">5</text>
<text x="97.7" y="91.2">1</text>
<text x="97.7" y="93.7">3</text>
<text x="106.6" y="91.2">2</text>
<text x="106.6" y="93.7">4</text>
<text x="97.7" y="96.3">5</text>
<text x="97.7" y="98.8">7</text>
<text x="97.7" y="101.3">9</text>
<text x="106" y="101.3">10</text>
<text x="106.6" y="96.3">6</text>
<text x="106.6" y="98.8">8</text>
<text x="165.1" y="101.3">14</text>
<text x="97.1" y="103.9">11</text>
<text x="97.1" y="106.4">13</text>
<text x="106" y="103.9">12</text>
<text x="106" y="106.4">14</text>
<text x="165.7" y="105.2">1</text>
<text x="188.5" y="105.2">2</text>
<text x="97.1" y="109">15</text>
<text x="97.1" y="111.5">17</text>
<text x="106" y="109">16</text>
<text x="106" y="111.5">18</text>
<text x="165.7" y="109">3</text>
<text x="165.7" y="112.8">5</text>
<text x="188.5" y="109">4</text>
<text x="188.5" y="112.8">6</text>
<text x="97.1" y="114">19</text>
<text x="97.1" y="116.6">21</text>
<text x="106" y="114">20</text>
<text x="106" y="116.6">22</text>
<text x="165.7" y="116.6">9</text>
<text x="188.5" y="116.6">8</text>
<text x="97.1" y="121.7">25</text>
<text x="97.1" y="124.2">27</text>
<text x="106" y="121.7">26</text>
<text x="106" y="124.2">28</text>
<text x="165.1" y="120.4">11</text>
<text x="165.1" y="124.2">13</text>
<text x="187.9" y="120.4">10</text>
<text x="187.9" y="124.2">12</text>
<text x="97.1" y="126.7">29</text>
<text x="97.1" y="129.3">31</text>
<text x="97.1" y="131.8">33</text>
<text x="106" y="126.7">30</text>
<text x="106" y="129.3">32</text>
<text x="106" y="131.8">34</text>
<text x="188.5" y="128">7</text>
<text x="97.1" y="134.4">35</text>
<text x="97.1" y="136.9">37</text>
<text x="106" y="134.4">36</text>
<text x="106" y="136.9">38</text>
<text x="320.6" y="133.1">1</text>
<text x="320.6" y="135.6">2</text>
<text x="360" y="136.9">1</text>
<text x="375.2" y="136.9">6</text>
<text x="97.1" y="139.4">39</text>
<text x="106" y="139.4">40</text>
<text x="320.6" y="138.2">3</text>
<text x="338.4" y="138.2">4</text>
<text x="360" y="142">2</text>
<text x="375.2" y="142">5</text>
<text x="320.6" y="148.3">7</text>
<text x="338.4" y="148.3">8</text>
<text x="246.9" y="185.2">1</text>
<text x="280.6" y="185.2">1</text>
<text x="280.6" y="187.7">2</text>
</g>
<g font-size="1.8" fill="#0f0f0f">
<text x="280.9" y="51.3">C64_MOTOR</text>
<text x="282.5" y="53.9">C64_READ</text>
<text x="191" y="54.2">GND I2C_SCL</text>
<text x="195.6" y="56.4">I2C_SDA</text>
<text x="202.7" y="55.5">100nF</text>
<text x="281.2" y="58.9">C64_SENSE</text>
<text x="281.8" y="56.4">C64_WRITE</text>
<text x="269.8" y="66" transform="rotate(-90 269.8 66)">C64_SENSE</text>
<text x="229.6" y="72.9">TAPE_SENSE</text>
<text x="247.4" y="76.7">SENSE_GATE</text>
<text x="301.2" y="76.7">C64_MOTOR</text>
<text x="342.2" y="74.2">C64_READ</text>
<text x="384.8" y="74.2">C64_READ</text>
<text x="254" y="80.5">SENSE_GATE</text>
<text x="262.9" y="80.9">2N7002</text>
<text x="302.1" y="81.8">C64_WRITE</text>
<text x="341.5" y="81.8">C64_WRITE GND</text>
<text x="348" y="79.3">C64_READ</text>
<text x="384.8" y="81.8">C64_WRITE</text>
<text x="232.1" y="85.6">SENSE_GATE</text>
<text x="348" y="84.3">C64_SENSE</text>
<text x="243.1" y="97">C64_SENSE</text>
<text x="252" y="96.1">GND</text>
<text x="279.9" y="101.2">+5V</text>
<text x="143.3" y="105.9">TAPE_EMU_OUT</text>
<text x="198.1" y="105.9">C64_READ</text>
<text x="279.3" y="102.1">LED_HOST_ANODE</text>
<text x="292.1" y="105.9">LED_HOST_ANODE</text>
<text x="298.1" y="106.3">+5V_HOST_OK</text>
<text x="76.7" y="112.3">TAPE_REC_IN</text>
<text x="86.9" y="112.6">GND</text>
<text x="116.8" y="109.7">TAPE_EMU_OUT</text>
<text x="116.8" y="112.3">MOTOR_SENSE</text>
<text x="143.2" y="113.5">C64_WRITE_INV</text>
<text x="147.2" y="109.7">C64_WRITE</text>
<text x="198.1" y="109.7">C64_WRITE_INV</text>
<text x="198.1" y="113.5">TAPE_REC_IN</text>
<text x="203.7" y="108.8">+5V</text>
<text x="204.4" y="111.4">C2</text>
<text x="76.8" y="114.8">MOTOR_CTRL</text>
<text x="116.8" y="114.8">TAPE_SENSE</text>
<text x="116.8" y="119.9">I2C_SCL</text>
<text x="233.7" y="118.6">C64_WRITE_INV</text>
<text x="81.1" y="122.4">I2C_SDA</text>
<text x="86.9" y="122.8">GND</text>
<text x="233.7" y="131.3">TAPE_REC_IN</text>
<text x="340.6" y="137.7">C64_MOTOR</text>
<text x="384.8" y="137.7">C64_MOTOR</text>
<text x="301.2" y="138.9">C64_MOTOR</text>
<text x="348" y="138.9">C64_READ</text>
<text x="230.1" y="144">C64_MOTOR</text>
<text x="268.5" y="149.6">2</text>
<text x="302.1" y="144">C64_WRITE</text>
<text x="340.9" y="145.3">C64_SENSE GND</text>
<text x="348" y="144">C64_SENSE</text>
<text x="384.8" y="145.3">C64_SENSE</text>
<text x="256.5" y="151.6">MOTOR_SENSE</text>
<text x="263.5" y="152.1">1</text>
<text x="268.5" y="154.7">3</text>
<text x="227.7" y="156.7">MOTOR_SENSE</text>
<text x="263.1" y="157.1">BAT54S</text>
<text x="271" y="160" transform="rotate(-90 271 160)">MOTOR_SENSE</text>
<text x="252" y="175.3" transform="rotate(-90 252 175.3)">Q2_GATE</text>
<text x="271.8" y="177">Q2_GATE</text>
<text x="214" y="182.1">MOTOR_CTRL</text>
<text x="232.9" y="185.9">Q3_BASE</text>
<text x="250.9" y="185.9">Q2_GATEEXT_MOTOR_PWR</text>
<text x="265" y="185.2">1</text>
<text x="269" y="182.3" transform="rotate(-90 269 182.3)">2</text>
<text x="236.2" y="189.7">Q3_BASEMMBT3904</text>
<text x="269" y="189.9" transform="rotate(-90 269 189.9)">3</text>
<text x="284.5" y="188.5">C64_MOTOR</text>
<text x="217.6" y="194.8">Q3_BASE</text>
<text x="269.8" y="195.6" transform="rotate(-90 269.8 195.6)">EXT_MOTOR_PWR</text>
</g>
</svg>
